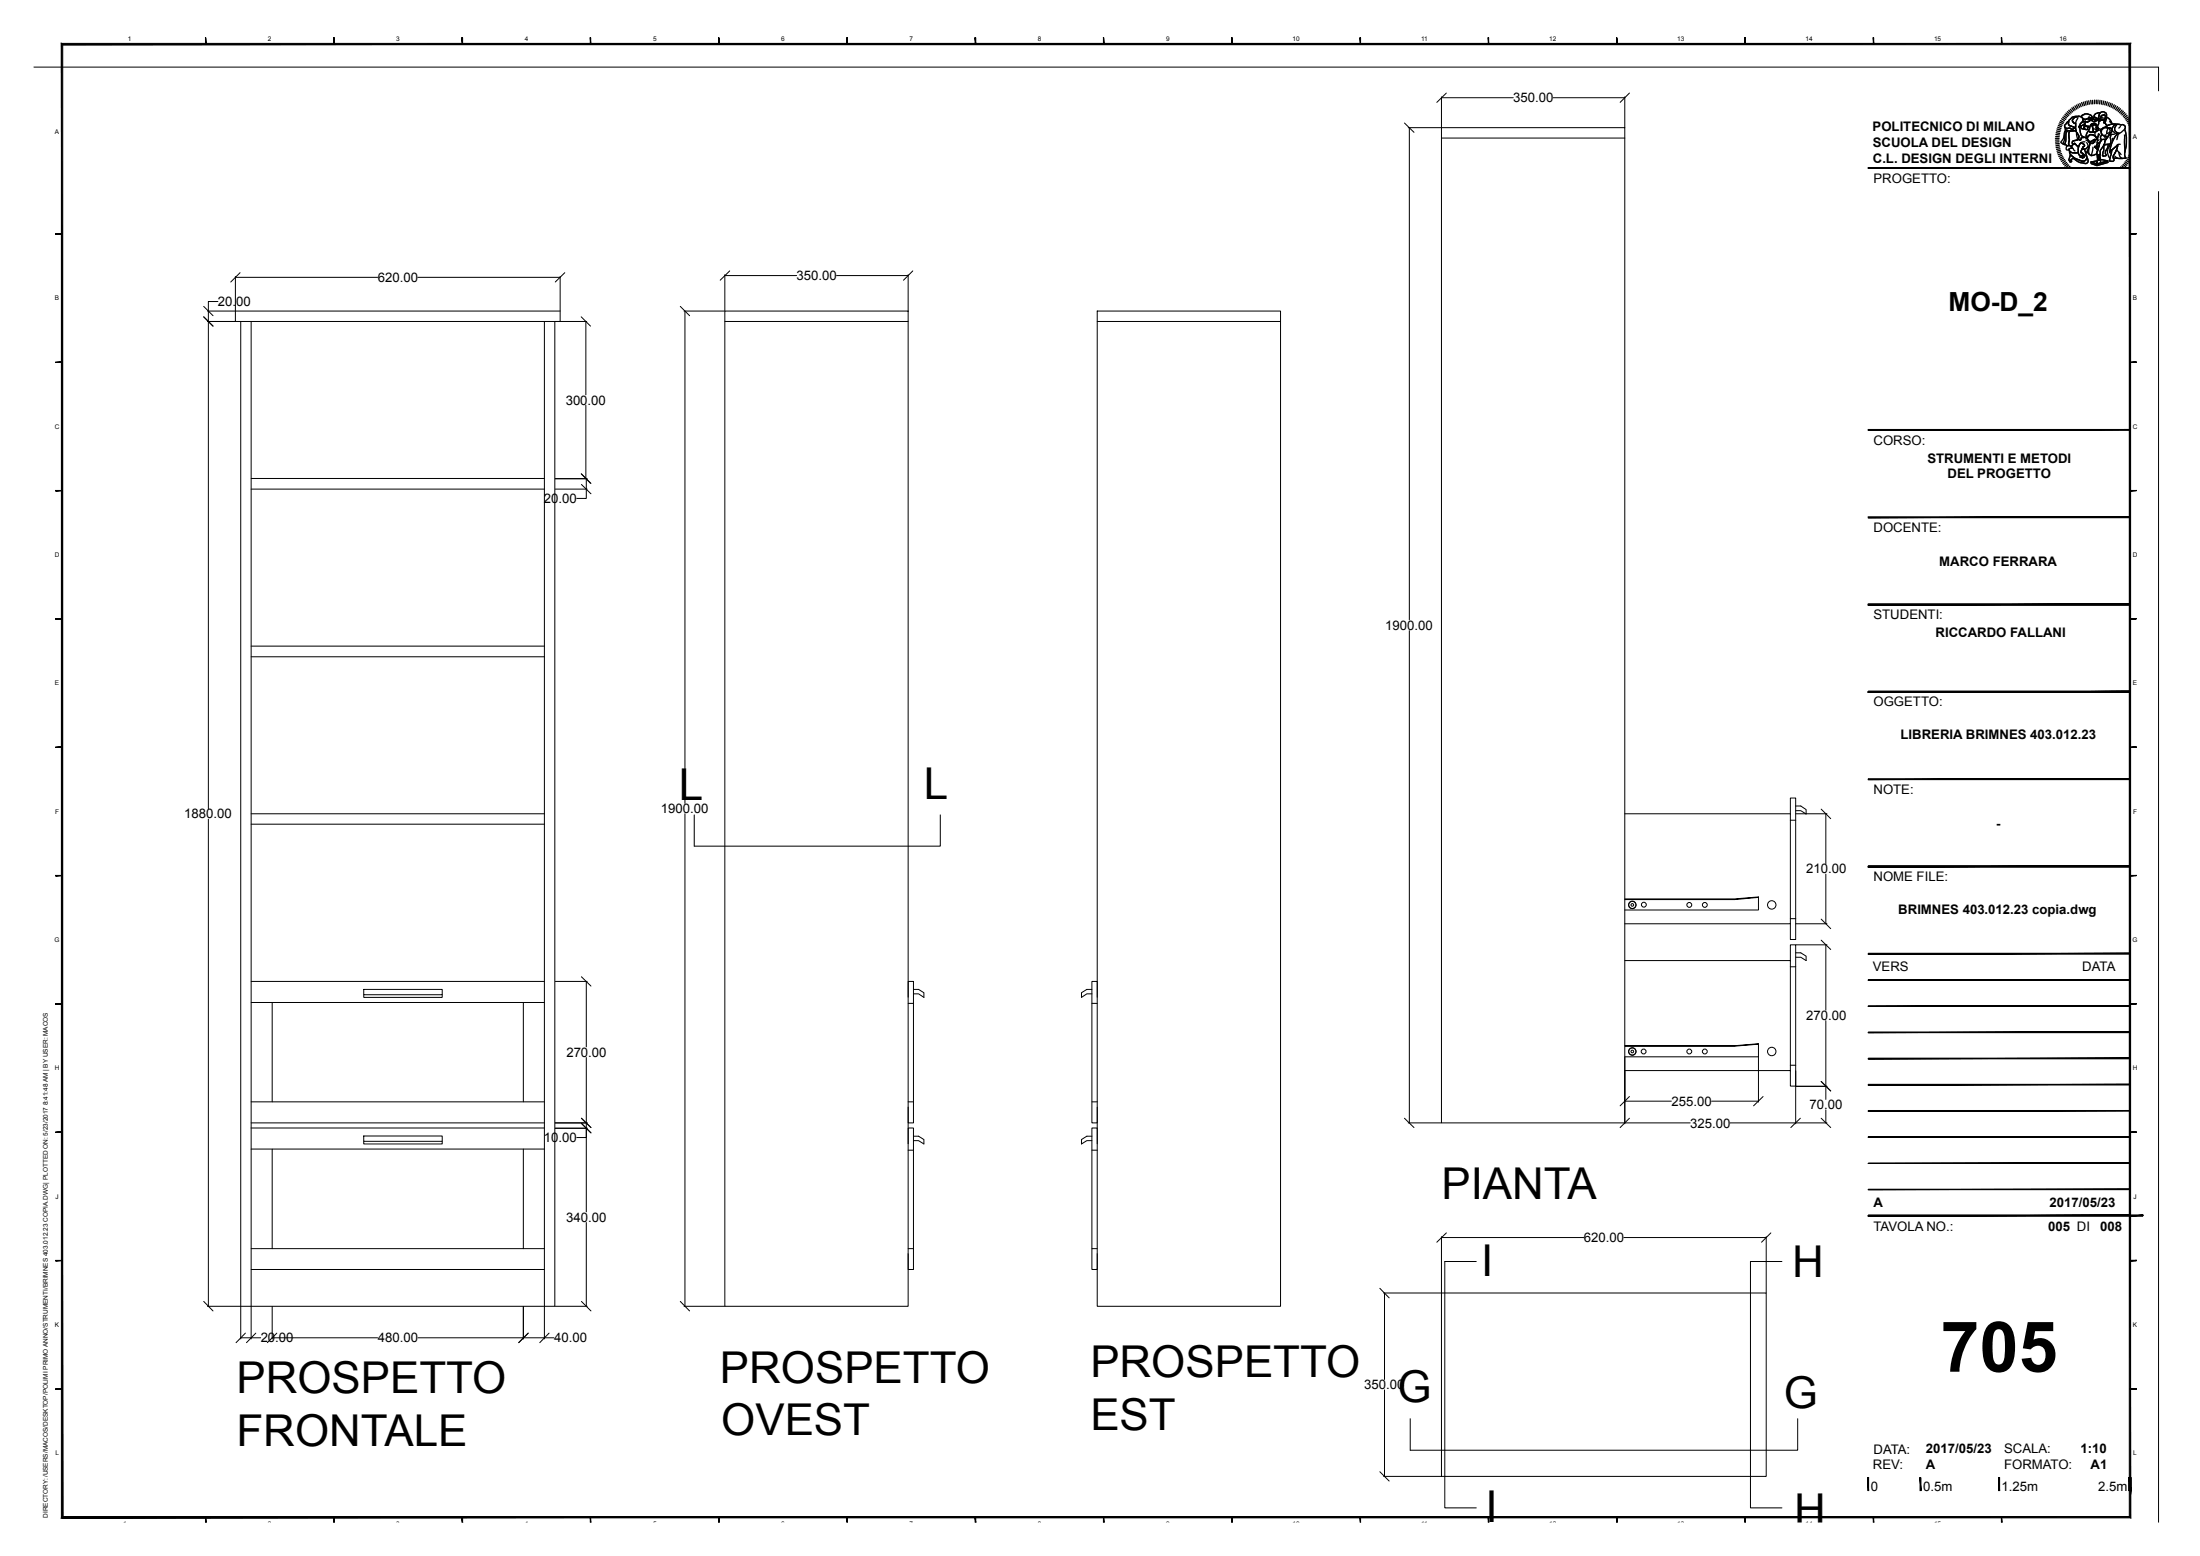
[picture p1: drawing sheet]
<svg xmlns="http://www.w3.org/2000/svg" width="420mm" height="297mm" viewBox="0 0 420 297" stroke-linecap="round" stroke-linejoin="round" font-family="sans-serif">
<g fill="none" stroke="#000" stroke-width=".19">
<path d="M6.4 12.8h405.8v277.9M275.3 18.5v5.8M275.3 18.7h13.7M276.2 17.8l-1.8 1.7M296.6 18.7h13.7M310.3 18.5v5.8M311.2 17.8l-1.8 1.7M268.2 23.5l1.8 1.8M268.9 24.4h6.4M269.2 24.4v93.9M275.3 24.4h35v190h-35zM275.3 26.4h35"/>
<path d="M38.9 58.5l1.8 1.8M39.6 59.4h67.4v2M41.6 57.6h-1.8v96.8M45 52.8v6.5M45 59.4v2M45 52.9h27.1M45.8 52.1l-1.7 1.7M79.8 52.9h27.2M107 52.8v6.5M107.9 52.1l-1.9 1.7M129.9 58.5l1.8 1.8M130.6 59.4h7.8"/>
<path d="M130.8 59.4v94M138.4 59.4h35v190h-35zM138.4 52.4v6.9M138.4 52.6h13.7M139.4 51.7l-1.9 1.8M159.8 52.6h13.6M173.4 52.4v6.9M174.3 51.7l-1.7 1.8M209.6 59.4h35v190h-35zM38.9 60.5l1.8 1.8M39.6 61.4h72.5M46 61.4v194.2"/>
<path d="M48 61.4v194.2M104 61.4v194.2M106 61.4v188h-60M111 60.5l1.8 1.8M111.9 61.4v14M111.9 77.4v14M138.4 61.4h35M209.6 61.4h35M48 91.3h56M48 93.4h56M106 93.4h6.1M106 91.4h6.1"/>
<path d="M111 90.5l1.8 1.8M111 90.5l1.9 1.8M111 92.5l1.9 1.8M112 91.4v3.8h-1.8M48 123.3h56M48 125.4h56M269.2 120.4v94M39.8 156.4v93M48 155.3h56M48 157.3h56M130.8 155.3v94.1M132.6 155.6v5.9h47v-5.9"/>
<path d="M310.3 155.3h31.6v21h-31.6M341.9 155.3v-3h1v27.1h-1v-3.1M341.9 156.6h1M342.9 153.9h1l1 .6v.9l-1-.6h-1M343 155.3h5.9M347.8 154.5l1.8 1.8M348.7 155.3v9.6M335.8 171.3l-4.5 .4h-21v-.1h21l4.5-.4v2.5h-25.5M341.9 175.4h1M343 176.3h5.9M347.8 179.5l1.8 1.8M347.8 175.5l1.8 1.8"/>
<path d="M348.7 166.9v9.4M48 187.4h56M48 191.4h56M52 191.4v18.9M69.5 188.9h15v1h-15zM69.5 189.9v.5h15v-.5M99.9 191.4v18.9M106 187.4h6.1M111 186.5l1.9 1.7M112 187.4v12.4M173.4 190.4v-3h1.1v27h-1.1v-3M173.4 191.5h1.1"/>
<path d="M174.5 188.9h.9l1 .6v.9l-1-.7h-.9M208.5 188.9h-.9l-1.1 .6v.9l1.1-.7h.9M208.5 191.5h1.1M209.6 190.4v-3h-1.1v27h1.1v-3M310.3 183.4h31.6v21h-31.6M335.8 199.3l-4.5 .4h-21l21-.1 4.5-.4v2.5h-25.5M341.9 183.4v-3h1v26.9h-1v-2.9M341.9 184.6h1M342.9 181.9h1l1 .6v.9l-1-.7h-1M343 180.4h5.9M348.7 180.4v12.5M348.7 194.8v15.1"/>
<path d="M48 215.3h56M48 210.3h56M48 219.4h56M48 214.4h56M52 219.4v19M69.5 216.9h15v1h-15zM69.5 217.9v.5h15v-.5M99.9 219.4v19M106 214.4h6.1M106 215.4h6.1M111 213.5l1.9 1.8M111 214.4l1.9 1.9"/>
<path d="M112 201.9v15.3h-1.8M112 215.4v15.9M173.4 218.3v-3h1.1v27h-1.1v-3M173.4 210.3h1.1M173.4 219.6h1.1M174.5 216.9h.9l1 .6v.9l-1-.7h-.9M208.5 216.9h-.9l-1.1 .6v.9l1.1-.7h.9M208.5 210.3h1.1M208.5 219.6h1.1M209.6 218.3v-3h-1.1v27h1.1v-3M268.2 213.5l1.8 1.8M268.9 214.4h6.4"/>
<path d="M310.3 214.4h12.5M310.3 201.8v12.7M310.3 210.2h8.9M311.2 213.5l-1.8 1.8M311.2 209.3l-1.8 1.8M326.9 210.2h8.9M330.4 214.4h18.5M335.8 201.8v8.6M336.7 209.3l-1.8 1.8M341.9 203.4h1M342.9 204.4v10.1M343 207.4h5.9"/>
<path d="M343.8 213.5l-1.8 1.8M347.8 213.5l1.8 1.8M347.8 206.4l1.8 1.9M348.7 211.9v2.5M48 238.4h56M112 233.4v16M173.4 238.4h1.1M208.5 238.4h1.1M275.3 236.1v10.7M275.3 236.2h27.2M276.2 235.4l-1.8 1.7M310.1 236.2h27.2"/>
<path d="M337.3 236.1v10.7M338.2 235.4l-1.8 1.7M38.9 248.4l1.8 1.9M39.6 249.4h6.3M46 255.4h3.8M46.9 254.5l-1.8 1.8M48 242.3h56M48.9 254.5l-1.8 1.8M52 249.4v6.2M52 255.4h20.1M52.9 254.5l-1.8 1.8M79.8 255.4h25.9"/>
<path d="M99.9 249.4v6.2M100.9 254.5l-1.8 1.8M104.9 254.5l-1.8 1.8M106 249.4h6.1M111 248.4l1.9 1.9M129.9 248.4l1.8 1.9M130.6 249.4h7.8M263.5 245.9l1.8 1.9M264.2 246.8h11.1M264.4 246.8v16.5M275.3 246.8h62v35h-62zM281.9 240.8h-6v47.1h6"/>
<path d="M340.3 240.8h-6v47.1h6M264.4 265.3v16.5M269.3 270.8v6h74v-6M263.5 281l1.8 1.7M264.2 281.8h11.1"/>
<circle cx="311.7" cy="172.7" r=".72"/>
<circle cx="311.7" cy="172.7" r=".68"/>
<circle cx="311.7" cy="172.7" r=".25"/>
<circle cx="313.9" cy="172.7" r=".47"/>
<circle cx="322.6" cy="172.7" r=".47"/>
<circle cx="325.6" cy="172.7" r=".47"/>
<circle cx="338.4" cy="172.7" r=".8"/>
<circle cx="311.7" cy="200.7" r=".72"/>
<circle cx="311.7" cy="200.7" r=".68"/>
<circle cx="311.7" cy="200.7" r=".25"/>
<circle cx="313.9" cy="200.7" r=".47"/>
<circle cx="322.6" cy="200.7" r=".47"/>
<circle cx="325.6" cy="200.7" r=".47"/>
<circle cx="338.4" cy="200.7" r=".8"/>
</g>
<g fill="none" stroke="#000" stroke-width=".25">
<path d="M396.9 19.9l.3 .6M397.2 19.8l.3 .5M397.6 19.6l.2 .6M397.9 19.5l.2 .6M398.2 19.4l.2 .7M398.6 19.3l.1 .7M398.9 19.2l.1 .7M399.3 19.2l.1 .6M399.6 19.2l.1 .6M400 19.1v.7M400.3 19.1v.7M400.7 19.1l-.1 .7"/>
<path d="M401.1 19.2l-.1 .6M401.4 19.2l-.1 .7M401.8 19.3l-.2 .7M402.1 19.4l-.1 .6M402.5 19.5l-.2 .6M402.8 19.6l-.2 .6M403.1 19.7l-.2 .6M403.4 19.8l-.2 .7M392.6 26.4h.6M392.6 26.7h.6M392.6 26.1h.7M392.6 25.7l.7 .1"/>
<path d="M392.7 25.3l.7 .2M392.8 25l.6 .1M392.9 24.6l.6 .2M393 24.3l.6 .2M393.1 23.9l.6 .3M393.2 23.7l.6 .2M393.2 27.1h-.6M393.3 27.4l-.7 .1M393.3 27.7l-.7 .1M393.4 23.3l.6 .3M393.4 28.1l-.7 .1M393.4 28.4l-.6 .1"/>
<path d="M393.5 28.7l-.6 .2M393.5 23l.6 .4M393.6 29l-.7 .2M393.7 29.3l-.6 .2M393.7 22.7l.6 .4M393.8 29.6l-.6 .3M394 22.4l.5 .4M394 29.9l-.6 .3M394.1 30.2l-.6 .3M394.2 22.1l.5 .4M394.3 30.5l-.6 .3M394.4 21.8l.5 .5"/>
<path d="M394.5 24.4l.3 .1a.82 .82 0 0 1 1 .2l.6-.4 .1 .7-1.9-.1-.2-.3zM394.5 24.4v.4M394.5 30.7l-.6 .4M394.6 21.6l.5 .4M394.6 24.9a2.24 2.24 0 0 0-.3 1.8l-.4 .8 .4 .1M394.7 31l-.6 .4M394.7 23.4l.4-.3a.69 .69 0 0 0 .7 1.1l.5 .2-.5 .3h-.2a.6 .6 0 0 0-.8-.2 .45 .45 0 0 1-.5-.3 .45 .45 0 0 1 .2-.5zM394.8 21.3l.6 .5M394.8 31.3l-.5 .4M394.9 24.9l.4 .1a1.72 1.72 0 0 0-.1 1.7l-.1 1.1-.8-.3a2.49 2.49 0 0 0 .2-1.7l.1-.4zM394.9 25h-.1a1.75 1.75 0 0 0-.3 1.6l-.2 1 .7 .2M395.1 23.1l-.6 .6a.45 .45 0 0 0-.2 .5 .45 .45 0 0 0 .5 .3 .82 .82 0 0 1 1 .2l.6-.4"/>
<path d="M395.1 31.5l-.5 .4M395.1 21.1l.5 .5M395.1 28.5a.78 .78 0 0 0 .9 .7l.9-.1M395.2 22.8a1.89 1.89 0 0 1 1.9-.6 .98 .98 0 0 0-1.2 1l.2 .3 .3 .1v.6l-.1 .2-.7-.3a.72 .72 0 0 1-.6-.5 .72 .72 0 0 1 .2-.8zM395.3 28.9h.1a1.82 1.82 0 0 0 1.5 .2l.1 .4 .3 .3v.2l.2-.2 .3 .4-.2-.5 .4 .4-.2-.5 .4 .1-.8-.6 .3-.8a.58 .58 0 0 1 .6 .7l.1 .5a.8 .8 0 0 1 0 1.1 .8 .8 0 0 1-1.1 0l-.3-.1a2.52 2.52 0 0 1-1.7-1.4zM395.3 28.9l-.1 .2a4.2 4.2 0 0 0 2.4 1.7l.4 .2M395.3 25l1.2-.1 .5 1.2v.5l-.5 .2a.45 .45 0 0 0-.6 .1 .45 .45 0 0 0 0 .6l-.3 .5a.82 .82 0 0 1-.4-1.3l-.1-.5a1.21 1.21 0 0 1 .2-1.2zM395.3 25a1.87 1.87 0 0 0-.1 1.7l-.1 1.1M395.3 31.7l-.5 .5M395.4 29.6v-.1a4.3 4.3 0 0 0 2 1.2 .79 .79 0 0 0 1.2-.5 .63 .63 0 0 1 .1 .9 .63 .63 0 0 1-1 0l-1-.3a.81 .81 0 0 0-1.2-.3v.1a.17 .17 0 0 1 .1 .3 .17 .17 0 0 1-.2 0 .75 .75 0 0 1 0-1.1zM395.4 20.9l.4 .5M395.4 29.5v.2a1.06 1.06 0 0 0-.1 1.2 .16 .16 0 0 0 .3 0 .16 .16 0 0 0-.1-.3 .51 .51 0 0 1 .4-.3 .51 .51 0 0 1 .5 .3l.6 .3 .7 .2a.64 .64 0 0 0 .9 0 .64 .64 0 0 0 0-.9"/>
<path d="M395.5 31.9l-.4 .6M395.6 28a.59 .59 0 0 0-1 .1v.3a.41 .41 0 0 0 .7-.1 .54 .54 0 0 1 .9 .4l.1 .1M395.7 20.6l.4 .6M395.8 32.2l-.4 .5M395.8 27l1.2-.4 .1 .1h.3a.54 .54 0 0 1 .8-.4l.4 .1a1.1 1.1 0 0 1 .4 1.3 1.1 1.1 0 0 1-1.1 .8l-.1-.1a.41 .41 0 0 1 .3-.6v-.2l-.7-.4-.5 .9-.7-.7-.2 .1h-.2zM395.8 27.7l.4-.3 .8 .7-.1 1a1.3 1.3 0 0 1-1.8-.5v-.1l.7-.2-.2-.3zM395.9 22.7a1.07 1.07 0 0 1 1.9 .1v.3l-.8 1.1 .1 .2a2.15 2.15 0 0 0 .6 1.6l.3 .2a.63 .63 0 0 0-.7 .5 .4 .4 0 0 1-.3-.2 .4 .4 0 0 1 0-.4l-.5-1.2-.1-1.3-.3-.1-.3-.4zM395.9 20.4l.4 .6M396 32.4l-.4 .5M396.2 27.3l.7 .8M396.2 27.4a.66 .66 0 0 0-.5 .8l.1 .1M396.3 20.2l.3 .6"/>
<path d="M396.3 32.6l-.4 .5M396.3 24.3l-.7-.2a.71 .71 0 0 1-.6-.6 .71 .71 0 0 1 .4-.7 1.97 1.97 0 0 1 1.9-.6 .75 .75 0 0 1 .5 .7 .75 .75 0 0 1-.5 .8l-.3 .5 .1 .2a2.15 2.15 0 0 0 .6 1.6l.3 .2-.5 .1M396.5 24.9l-1.2 .1-.8-.2-.2 .5a2.55 2.55 0 0 1-.7 1.8v.1l.3 .2M396.6 25.3l.2 1.4M396.6 20.1l.3 .5M396.6 32.8l-.4 .5M396.8 22.5a3.1 3.1 0 0 0-.1 3l.3 .6a.37 .37 0 0 0 0 .4 .37 .37 0 0 0 .4 .2l.1-.4M396.9 32.9l-.4 .6M397 26.6l-.5 .2a.45 .45 0 0 0-.6 .1 .45 .45 0 0 0 0 .6h.1M397.1 22.2a.98 .98 0 0 0-1.2 1l.2 .3 .3 .1M397.1 33l-.3 .7M397.3 24.1l.8-.3 .3 .2a.33 .33 0 0 0-.4 .3 .33 .33 0 0 0 .2 .4h-.1a.6 .6 0 0 1-.8-.6z"/>
<path d="M397.4 23.5l.3-.2 .6-.2-.2 .7-1.1 .4zM397.4 24.1a.58 .58 0 0 0 .8 .6M397.4 27.2l.7 .4v.2a.78 .78 0 0 0-.5 .8l-.2 .6 .4 .1 .4 .5-.4-.2 .2 .5-.4-.4 .2 .5-.3-.4-.2 .2v-.1a1.33 1.33 0 0 1-.4-1.6l.2-.7zM397.4 27.2l.7 .4v.2a.78 .78 0 0 0-.5 .8l-.2 .6 .4 .1 .4 .5-.4-.2 .2 .5-.4-.4 .2 .5-.3-.4-.2 .2v-.1a1.47 1.47 0 0 1-.4-1.6l.2-.7zM397.4 33.2l-.2 .6M397.5 22.3a1.19 1.19 0 0 1 2 .1l-.1 .2-.5-.3-.2 .4a.68 .68 0 0 1-.9-.1M397.6 22a1.36 1.36 0 0 1 2 .4l-.2 .2-.5-.2-.4 .3a.73 .73 0 0 1-1-.5zM397.7 33.3l-.2 .6M397.8 22.6l.3 .2h.4l.5-.5 .3 .2-.2 .6h-.1a.42 .42 0 0 1-.7 0l-.6 .2 .1-.2zM398 26.2a1.31 1.31 0 0 1 .9 1.9h-.2M398.1 24.1h.8l-.2 .1a.34 .34 0 0 1 0 .4 .34 .34 0 0 1-.3 .2l-.4-.3zM398.1 28.5l.3 1a.79 .79 0 0 1 .1 .9 .79 .79 0 0 1-.9 .4"/>
<path d="M398.1 33.4l-.3 .7M398.1 23.8l.3 .2M398.2 23.5l-.1 .3-1 .4M398.2 27.1l-.8 .1M398.3 23.2l-.1 .3-.3 .2M398.4 26.7l.7 .5h.1M398.4 33.5l-.2 .6M398.5 24.1h.4l-.2 .1a.34 .34 0 0 1 0 .4 .34 .34 0 0 1-.3 .2 .41 .41 0 0 1-.4-.4 .41 .41 0 0 1 .2-.4l.3 .2h-.2M398.5 27.2a.7 .7 0 0 1 .2 1 .7 .7 0 0 1-1 .1M398.6 26.4a.88 .88 0 0 1 .6-.7 .88 .88 0 0 1 .9 .2l.4 .5-.2 .3a.75 .75 0 0 0-.8 .3h-.5l.3 .3a.66 .66 0 0 0 .9-.6l.2-.1 .1-.2-.3-.4-.5-.3h-.6l-.5 .7-.2-.1v-.4l.5-.9 .2 .2h1.1l.2-.2a.28 .28 0 0 0 .3-.1 .28 .28 0 0 0 0-.4l.6 .2-.1 .4 .2 .6a.94 .94 0 0 0-.1 1l-.3 .6h-.2l-.3 .2-.1 .5-.3-.1a.29 .29 0 0 0 .1 .4 .29 .29 0 0 0 .4-.1l-.1 .4 .2-.2-.2 .6v.5l-.2-.1a.86 .86 0 0 1-1.4 0l-.3-.4 .3-.6 .2-1.1M398.6 26.1l.6-.4 .6 .1a.83 .83 0 0 1 .6 .8 1.54 1.54 0 0 0-1.2 .5l-.3 .1 .1-.2-.3-.4zM398.6 29l.8 .7"/>
<path d="M398.7 33.6l-.2 .6M398.8 23.1v.1M398.9 22.7l.1 .1M398.9 28.4v1M398.9 25a1.28 1.28 0 0 0-.5 1.3M398.9 22.8h.1M399 27h.4l.7-.4a.62 .62 0 0 1-.4 .7 .62 .62 0 0 1-.7-.3zM399 33.6l-.1 .7M399 27.8l-.2 .9-.4 .5M399.2 22.9a.68 .68 0 0 1 .9 0v-.1l.2 .2a.44 .44 0 0 1-.4 .2 .44 .44 0 0 1-.4-.2zM399.3 23.8a.75 .75 0 0 1 .8-.2 .75 .75 0 0 1 .5 .7 .3 .3 0 0 1 .1 .4 .3 .3 0 0 1-.4 .2v-.1a.64 .64 0 0 0 .1-.8 .64 .64 0 0 0-.7-.3l-.2 .2 .1 .3a1.1 1.1 0 0 1 0 1.1h-.1a.6 .6 0 0 1-.6-.5l.2-.2zM399.3 22.6l-.3 .5a.42 .42 0 0 1-.7 0l-.6 .2"/>
<path d="M399.3 33.7l-.1 .7M399.4 30.9l2-.4 1.1 .2-2 .6zM399.4 30.9l1.1 .4v.3l-1.1-.4zM399.6 33.7v.7M399.7 23.7a.73 .73 0 0 1 .7 .3 .73 .73 0 0 1 0 .8l-.2 .4h-.5l.1-.5-.3-.8zM399.7 28.1l-.3 1.6 1-.2M399.7 22.8a.43 .43 0 0 1 .5-.4 .43 .43 0 0 1 .4 .5l-.3 .2M399.7 27.2h.1M399.8 22.5a.49 .49 0 0 1 .5 0 .49 .49 0 0 1 .2 .5l-.2 .1-.2-.3v.1l-.4-.1zM399.8 26.9l.1 .1M399.8 27.1l.1 .1M399.9 26.9l-.1 .1"/>
<path d="M399.9 23.9h.1M400 23.9l-.2 .1M400 33.8l-.1 .6M400.1 22.9a.51 .51 0 0 0-.8 .1h.3a.32 .32 0 0 0 .4 .3 .32 .32 0 0 0 .1-.5v.2M400.1 27.9l.3 .1 .1-.5 .3-.2h.2l-.1 .3a1.09 1.09 0 0 1-.4 1l.1-.4a.3 .3 0 0 1-.4 0 .3 .3 0 0 1-.1-.3zM400.1 25.3v.6M400.2 26.7l-.1 .2a.49 .49 0 0 1-.4 .4 .49 .49 0 0 1-.5-.2M400.2 23.8l.2 .2-.1 .2M400.3 23.9a.4 .4 0 0 0-.6-.2 .4 .4 0 0 0 0 .6v.2a.45 .45 0 0 1 .1 .6 .45 .45 0 0 1-.7 .1 .4 .4 0 0 1 0-.7v-.1a.82 .82 0 0 1 .7-.8 .87 .87 0 0 1 .9 .9l.1 .3-.2 .2-.3-.3M400.3 33.8v.6M400.4 24.2l-.2 .1M400.4 24.1l.1 .4-.2 .2-.6-.1"/>
<path d="M400.4 24.9l-.1 .2-.6 .1M400.5 31.3l2-.6v.3l-2 .6zM400.5 31.3v.3M400.6 23l.1-.2a1.16 1.16 0 0 1-.1 1.3M400.6 27.5h.1M400.6 28.1l-.1 .5h.1l.1-.2M400.6 33.8v.6M400.6 22.5l.2 .4M400.7 24.5v-.1a.43 .43 0 0 1 .1-.7l-.1-.8-.1 .1v-.3l-.3-.2a.4 .4 0 0 1-.4-.4 .4 .4 0 0 1 .3-.4l.9-.1-.3 .7 .1 .8h.2l.1-.5a.41 .41 0 0 0 .3 .4 .41 .41 0 0 0 .4-.2v.7l.1-.2 .2 .4 .2 .3-1.1 .7M400.8 27.8l-.2 .3v-.2M400.8 25.5l-.2 1.4M400.8 24.8l.4 .2"/>
<path d="M400.8 29.6l.2-.1 .2 1.1-.3-.6-.3 .7zM400.9 26.7l-.4 .4 .1 .4M400.9 33.7l.1 .7M401 27.3h-.2l-.3 .2-.2 .6-.2-.2a.29 .29 0 0 0 .1 .4 .29 .29 0 0 0 .4-.1M401 25.6l-.4 .8M401.1 21.6h-.5a.66 .66 0 0 0-.6 .7M401.2 21.5a.75 .75 0 0 1 .9 0 .75 .75 0 0 1 .2 1l-.2 .8-.2 .2v-.7l.3-.4-.3-.6-.1 .1a.91 .91 0 0 0-.7 1.2h-.2l-.1-.8zM401.2 22.6a.39 .39 0 0 0 .2 .4 .39 .39 0 0 0 .5-.2M401.2 21.5a.75 .75 0 0 1 .9 0 .75 .75 0 0 1 .2 1l-.2 .8-.2 .2v-.7l.3-.4-.3-.6-.1 .1a.87 .87 0 0 0-.7 1.2h-.2l-.1-.8zM401.3 33.7l.1 .7M401.3 24.7a1.19 1.19 0 0 1 1.5-.2 .42 .42 0 0 1 .6 .5l-.3 .6-.6 .5-.5 .1-.1-.1a1.06 1.06 0 0 1-.6-1.4zM401.3 22.1l.6-.3 .3 .6-.3 .4a.42 .42 0 0 1-.6 .1 .42 .42 0 0 1-.1-.6z"/>
<path d="M401.3 22.3l.2 .1M401.4 26.7l.8-.1-.2 .4a2.94 2.94 0 0 1-.9 1.7v.7l-.1 .2v-.1l-.2 .1-.2 .6a2.22 2.22 0 0 1 .1-1.8l.3-1.1zM401.4 26.7l-.3 .4-.3 1a2.54 2.54 0 0 0-.2 2l.2-.5 .2-.1 .2 1.4-.3-.9-.4 1.1 .1-.9M401.4 22.8h.1M401.4 25.7a.94 .94 0 0 0-.1 1l.9-.1 .5-.7M401.4 22.4h.1M401.5 22.7h.1M401.6 33.6l.1 .7M401.8 22.5l.2 .1M401.9 27.6l.7-.1-.1 .8a.96 .96 0 0 0-.2 1.4l-.3 .1-.5-.1zM401.9 22.5l-.1 .1M401.9 33.6l.2 .6"/>
<path d="M402 23.3l.2 .4 .2 .3M402.1 25.8v.1M402.1 24.2h.1a2.27 2.27 0 0 1 1.8-.5l-.3 .2-.3 .7-.3-.1zM402.2 26.6l-.2 .4a2.94 2.94 0 0 1-.9 1.7l-.1 .9M402.2 33.5l.2 .6M402.3 25.8h-.3M402.3 22.3a1.67 1.67 0 0 1 .9 1.1l.3 .3-1 .2a.74 .74 0 0 1-.2-1.2zM402.3 22.4a1.41 1.41 0 0 1 .9 1M402.3 26.1h.1M402.5 33.4l.3 .6M402.5 30.7v.3l-2 .6-1.1-.4v-.3M402.6 27.6l-.1 .7a.96 .96 0 0 0-.2 1.4l-.3 .1-.5-.1 .3-2"/>
<path d="M402.8 25.8l.1-.2 .2 .1-.1 .5 .1 .7v.5l-1.3 .3 .4-1.1zM402.8 25.4v.4M402.8 33.3l.3 .6M402.9 23.2l.5 .5M402.9 24.5a.37 .37 0 0 1 .5 .4M403 27.5l-1.2 .2M403 28.9v.3l.2 .1M403.1 25.7v.4a3.3 3.3 0 0 1-.6 2.5 1.55 1.55 0 0 0 .5 1.5M403.1 33.1l.3 .6M403.3 28.6l1.2-1-.2 .7-.4 .9a.93 .93 0 0 0-.1 1.4 .53 .53 0 0 1-.9 0zM403.4 24.6a1.07 1.07 0 0 1 1.6-.7 .56 .56 0 0 1 .9 .1 .56 .56 0 0 1-.3 .8 1.26 1.26 0 0 1-2.2 .1M403.4 24.9l-.1 .3-.4 .3a.73 .73 0 0 1-.8 .6 .84 .84 0 0 1-.8-1 .84 .84 0 0 1 1.1-.6l.1 .2-.2 .4v.4a.6 .6 0 0 0 .7-.5 .6 .6 0 0 0-.6-.7 .87 .87 0 0 0-1.1 .9"/>
<path d="M403.4 26.4v.6M403.4 33l.3 .6M403.7 32.8l.3 .6M403.8 20l-.3 .6M403.9 25.6l-.9 .1M403.9 29.8l.6 .4M404 32.7l.4 .5M404.1 20.2l-.4 .6M404.1 23.7a2.19 2.19 0 0 0-2 .5M404.2 32.5l.4 .5M404.3 28.6l.8 .9M404.3 25.6a6.6 6.6 0 0 0-1.4 3.4l1.5-1.4 .5-.1"/>
<path d="M404.4 23.7l.7 .2a.52 .52 0 0 1 .6 .1 .52 .52 0 0 1 .1 .7l.2 1.1a8.4 8.4 0 0 1-.2 3.5l.1 .7 .2 .2h-2.5v-.5l.7-1.4 .2-.7-1.6 1.4a6.6 6.6 0 0 1 1.4-3.4l.5-.1a.93 .93 0 0 1-.9-.7 .93 .93 0 0 1 .5-1.1zM404.4 23.7a.91 .91 0 0 0-.5 1.1 .91 .91 0 0 0 .9 .7M404.4 20.3l-.4 .6M404.5 27.6l-.2 .7-.4 .9a.93 .93 0 0 0-.1 1.4 .72 .72 0 0 1-.9 .1l.4-2.1M404.5 32.3l.4 .5M404.5 25.6l-.2 1.1M404.7 29.1a1.09 1.09 0 0 0 .6 1.2M404.7 20.6l-.4 .5M404.7 32.1l.5 .5M405 20.8l-.5 .5M405 24.2l-.3 .3M405 31.9l.5 .5"/>
<path d="M405.3 21l-.5 .5M405.3 31.7l.4 .4M405.5 31.4l.5 .4M405.5 21.2l-.5 .5M405.7 31.1l.5 .5M405.7 25.8l.1 3.3M405.8 24.7a8.6 8.6 0 0 1 0 4.7l.3 .8h-2.5M405.8 21.5l-.5 .5M405.8 30.9l.6 .4M406 21.7l-.5 .5M406.1 30.6l.5 .4M406.2 22l-.5 .5"/>
<path d="M406.2 30.3l.6 .4M406.4 30l.6 .4M406.4 22.3l-.5 .4M406.5 29.7l.7 .3M406.7 22.6l-.6 .4M406.7 29.4l.6 .3M406.8 29.2l.6 .2M406.8 22.9l-.6 .4M406.9 28.9l.6 .2M407 28.6l.6 .1M407 23.2l-.6 .4M407 28.2l.7 .1"/>
<path d="M407.1 27.9l.7 .1M407.2 23.6l-.7 .3M407.2 27.6l.6 .1M407.2 27.2l.6 .1M407.2 27h.7M407.3 23.9l-.6 .3M407.4 24.2l-.6 .3M407.5 24.5l-.6 .3M407.6 24.9l-.6 .2M407.7 25.3l-.7 .1M407.8 25.6l-.7 .1M407.8 26.3l-.6 .1"/>
<path d="M407.8 26h-.6M407.9 26.7h-.7"/>
</g>
<g fill="#fff" stroke="#fff" stroke-width=".19">
<path d="M381.8 32.1l30.7 4.3h-30.7z"/>
<path d="M381.8 32.1h25l5.7 4.3z"/>
<path d="M406.8 17.6h5.7l-5.7 14.5z"/>
<path d="M412.5 17.6v18.8l-5.7-4.3z"/>
</g>
<path d="M381.8 32.1h25v-14.5h5.7v18.8h-30.7z" fill="none" stroke="#fff" stroke-width=".19"/>
<g fill="#000" stroke="#000" stroke-width=".19">
<path d="M11.7 8.3l.3 281.2v-281zM11.7 8.3l.3 281.2-.3 .3z"/>
<path d="M39.2 7.2l.1 1.2zM39.2 7.2l.1 1.2z"/>
<path d="M63.8 7.2v1.2zM63.8 7.2v1.2z"/>
<path d="M88.2 7.2l.1 1.2v-1.2zM88.2 7.2l.1 1.2h-.1z"/>
<path d="M112.7 7.2l.1 1.2zM112.7 7.2l.1 1.2z"/>
<path d="M137.2 7.2l.1 1.2zM137.2 7.2l.1 1.2z"/>
<path d="M161.8 7.2v1.2zM161.8 7.2v1.2z"/>
<path d="M186.2 7.2l.2 1.2v-1.2zM186.2 7.2l.2 1.2h-.2z"/>
<path d="M210.7 7.2l.1 1.2zM210.7 7.2l.1 1.2z"/>
<path d="M235.2 7.2l.1 1.2zM235.2 7.2l.1 1.2z"/>
<path d="M259.8 7.2v1.2zM259.8 7.2v1.2z"/>
<path d="M284.2 7.2l.1 1.2zM284.2 7.2l.1 1.2z"/>
<path d="M308.7 7.2l.1 1.2zM308.7 7.2l.1 1.2z"/>
<path d="M333.2 7.2l.1 1.2zM333.2 7.2l.1 1.2z"/>
<path d="M357.8 7.2v1.2zM357.8 7.2v1.2z"/>
<path d="M382.2 7.2l.1 1.2zM382.2 7.2l.1 1.2z"/>
<path d="M12 8.5h394.7l.2-.2zM11.7 8.3h395.2l-394.9 .2z"/>
<path d="M356.8 32.2h50v-.2zM356.8 32h50l-50 .2z"/>
<path d="M10.6 44.7l1.3-.1zM10.6 44.6h1.3z"/>
<path d="M406.8 44.7l1.2-.1zM406.8 44.6h1.2z"/>
<path d="M10.6 69.2l1.3-.1zM10.6 69.1h1.3z"/>
<path d="M406.8 69.2l1.2-.1zM406.8 69.1h1.2z"/>
<path d="M10.6 93.7l1.3-.1zM10.6 93.6h1.3z"/>
<path d="M356.8 98.8h50v-.1zM356.8 98.7h50l-50 .1z"/>
<path d="M356.8 82.2h50v-.2zM356.8 82h50l-50 .2z"/>
<path d="M406.8 93.7l1.2-.1zM406.8 93.6h1.2z"/>
<path d="M10.6 118.2l1.3-.1zM10.6 118.1h1.3z"/>
<path d="M356.8 115.3v.2l50-.2zM356.8 115.5l50-.2v.2z"/>
<path d="M356.8 115.5h50v-.2zM356.8 115.3h50l-50 .2z"/>
<path d="M406.8 118.2l1.2-.1zM406.8 118.1h1.2z"/>
<path d="M356.8 132v.2l50-.2zM356.8 132.2l50-.2v.2z"/>
<path d="M356.8 132v.2l50-.2zM356.8 132.2l50-.2v.2z"/>
<path d="M356.8 132v.2l50-.2zM356.8 132.2l50-.2v.2z"/>
<path d="M356.8 132v.2l50-.2zM356.8 132.2l50-.2v.2z"/>
<path d="M10.6 142.7l1.3-.1zM10.6 142.6h1.3z"/>
<path d="M356.8 148.7v.1l50-.1zM356.8 148.8l50-.1v.1z"/>
<path d="M406.8 142.7l1.2-.1zM406.8 142.6h1.2z"/>
<path d="M10.6 167.2l1.3-.1zM10.6 167.1h1.3z"/>
<path d="M356.8 165.3v.2l50-.2zM356.8 165.5l50-.2v.2z"/>
<path d="M356.8 165.3v.2l50-.2zM356.8 165.5l50-.2v.2z"/>
<path d="M406.8 167.2l1.2-.1zM406.8 167.1h1.2z"/>
<path d="M10.6 191.7h1.3v-.1zM10.6 191.6h1.3l-1.3 .1z"/>
<path d="M356.8 197v.1l50-.1zM356.8 197.1l50-.1v.1z"/>
<path d="M356.8 192v.1l50-.1zM356.8 192.1l50-.1v.1z"/>
<path d="M356.8 187v.1l50-.1zM356.8 187.1l50-.1v.1z"/>
<path d="M356.8 182v.1l50-.1zM356.8 182.1l50-.1v.1z"/>
<path d="M406.8 191.7h1.2v-.1zM406.8 191.6h1.2l-1.2 .1z"/>
<path d="M10.6 216.2l1.3-.1zM10.6 216.1h1.3z"/>
<path d="M356.8 217v.1l50-.1zM356.8 217.1l50-.1v.1z"/>
<path d="M356.8 212v.1l50-.1zM356.8 212.1l50-.1v.1z"/>
<path d="M356.8 207v.1l50-.1zM356.8 207.1l50-.1v.1z"/>
<path d="M356.8 202v.1l50-.1zM356.8 202.1l50-.1v.1z"/>
<path d="M406.8 216.2l1.2-.1zM406.8 216.1h1.2z"/>
<path d="M356.8 232v.1l50-.1zM356.8 232.1l50-.1v.1z"/>
<path d="M356.8 232v.1l50-.1zM356.8 232.1l50-.1v.1z"/>
<path d="M356.8 227h50zM356.8 227.1l50-.1z"/>
<path d="M356.8 222h50zM356.8 222.1l50-.1z"/>
<path d="M406.8 232.1h2.5v-.1zM406.8 232h2.5l-2.5 .1z"/>
<path d="M406.8 232.1h2.5v-.1zM406.8 232h2.5l-2.5 .1z"/>
<path d="M10.6 240.7l1.3-.1zM10.6 240.6h1.3z"/>
<path d="M406.8 240.7l1.2-.1zM406.8 240.6h1.2z"/>
<path d="M406.8 240.7l1.2-.1zM406.8 240.6h1.2z"/>
<path d="M10.6 265.2l1.3-.1zM10.6 265.1h1.3z"/>
<path d="M406.8 265.2l1.2-.1zM406.8 265.1h1.2z"/>
<path d="M406.8 265.2l1.2-.1zM406.8 265.1h1.2z"/>
<path d="M12 289.5l-.3 .3 395-.3zM11.7 289.8l395-.3 .2 .3z"/>
<path d="M39.2 289.6l.1 1.1zM39.2 289.6l.1 1.1z"/>
<path d="M63.8 289.6v1.1zM63.8 289.6v1.1z"/>
<path d="M88.2 289.6v1.1h.1zM88.2 289.6h.1v1.1z"/>
<path d="M112.7 289.6l.1 1.1zM112.7 289.6l.1 1.1z"/>
<path d="M137.2 289.6l.1 1.1zM137.2 289.6l.1 1.1z"/>
<path d="M161.8 289.6v1.1zM161.8 289.6v1.1z"/>
<path d="M186.2 289.6v1.1h.2zM186.2 289.6h.2v1.1z"/>
<path d="M210.7 289.6l.1 1.1zM210.7 289.6l.1 1.1z"/>
<path d="M235.2 289.6l.1 1.1zM235.2 289.6l.1 1.1z"/>
<path d="M259.8 289.6v1.1zM259.8 289.6v1.1z"/>
<path d="M284.2 289.6l.1 1.1zM284.2 289.6l.1 1.1z"/>
<path d="M308.7 289.6l.1 1.1zM308.7 289.6l.1 1.1z"/>
<path d="M333.2 289.6l.1 1.1zM333.2 289.6l.1 1.1z"/>
<path d="M350.7 289.6h29.4zM350.7 289.7l29.4-.1z"/>
<path d="M356.7 282.1v2.5h.2zM356.7 282.1h.2v2.5z"/>
<path d="M357.8 289.6v1.1zM357.8 289.6v1.1z"/>
<path d="M366.7 282.1l.2 2.5v-2.5zM366.7 282.1l.2 2.5h-.2z"/>
<path d="M381.7 282.1l.2 2.5v-2.5zM381.7 282.1l.2 2.5h-.2z"/>
<path d="M382.2 289.6l.1 1.1zM382.2 289.6l.1 1.1z"/>
<path d="M406.7 8.5v281l.2 .3zM406.7 8.5l.2-.2v281.5z"/>
<path d="M406.5 282.1l.5 2.5v-2.5zM406.5 282.1l.5 2.5h-.5z"/>
</g>
<text font-size="13.4" x="370.6" y="261.9">705</text>
<g font-size="8.4">
<text x="129.6" y="152.7">L</text>
<text x="176.4" y="152.5">L</text>
<text x="275.3" y="228.9">PIANTA</text>
<text x="282.9" y="243.5">I</text>
<text x="342.3" y="243.8">H</text>
<text x="137.5" y="263.9">PROSPETTO</text>
<text x="208.2" y="262.9">PROSPETTO</text>
<text x="45.2" y="265.9">PROSPETTO</text>
<text x="266.9" y="267.7">G</text>
<text x="340.7" y="268.8">G</text>
<text x="45.2" y="276">FRONTALE</text>
<text x="137.8" y="274">OVEST</text>
<text x="208.2" y="273">EST</text>
<text x="283.7" y="290.6">I</text>
<text x="342.6" y="291.1">H</text>
</g>
<text font-size="5" x="372.1" y="59.3">MO-D_2</text>
<g font-size="2.5">
<text x="289" y="19.5">350.00</text>
<text x="357.6" y="25">POLITECNICO DI MILANO</text>
<text x="357.7" y="28.1">SCUOLA DEL DESIGN</text>
<text x="357.7" y="31.1">C.L. DESIGN DEGLI INTERNI</text>
<text x="357.8" y="34.9">PROGETTO:</text>
<text x="72.1" y="53.8">620.00</text>
<text x="152.1" y="53.5">350.00</text>
<text x="41.6" y="58.4">20.00</text>
<text x="108" y="77.2">300.00</text>
<text x="357.8" y="84.9">CORSO:</text>
<text x="368.1" y="88.3">STRUMENTI E METODI</text>
<text x="371.9" y="91.3">DEL PROGETTO</text>
<text x="103.9" y="96">20.00</text>
<text x="357.8" y="101.5">DOCENTE:</text>
<text x="370.4" y="108">MARCO FERRARA</text>
<text x="357.8" y="118.2">STUDENTI:</text>
<text x="264.5" y="120.3">1900.00</text>
<text x="369.7" y="121.6">RICCARDO FALLANI</text>
<text x="357.8" y="134.9">OGGETTO:</text>
<text x="363" y="141.1">LIBRERIA BRIMNES 403.012.23</text>
<text x="126.2" y="155.3">1900.00</text>
<text x="357.8" y="151.5">NOTE:</text>
<text x="35.2" y="156.2">1880.00</text>
<text x="381.3" y="158">-</text>
<text x="344.9" y="166.7">210.00</text>
<text x="357.8" y="168.2">NOME FILE:</text>
<text x="362.5" y="174.4">BRIMNES 403.012.23 copia.dwg</text>
<text x="357.7" y="185.4">VERS</text>
<text x="397.7" y="185.4">DATA</text>
<text x="344.9" y="194.8">270.00</text>
<text x="108.2" y="201.7">270.00</text>
<text x="319.2" y="211.1">255.00</text>
<text x="322.8" y="215.3">325.00</text>
<text x="345.6" y="211.7">70.00</text>
<text x="103.9" y="218">10.00</text>
<text x="108.1" y="233.2">340.00</text>
<text x="357.8" y="230.4">A</text>
<text x="391.4" y="230.4">2017/05/23</text>
<text x="302.5" y="237.1">620.00</text>
<text x="357.8" y="235">TAVOLA NO.:</text>
<text x="391.2" y="235">005 DI</text>
<text x="401.1" y="235">008</text>
<text x="49.8" y="256.3">20.00</text>
<text x="72.2" y="256.3">480.00</text>
<text x="105.8" y="256.3">40.00</text>
<text x="260.6" y="265.2">350.00</text>
<text x="357.7" y="280.4">REV:</text>
<text x="357.8" y="277.5">DATA:</text>
<text x="367.8" y="280.4">A</text>
<text x="367.8" y="277.4">2017/05/23</text>
<text x="382.7" y="277.4">SCALA:</text>
<text x="382.7" y="280.4">FORMATO:</text>
<text x="397.3" y="277.4">1:10</text>
<text x="399.2" y="280.4">A1</text>
<text x="357.3" y="284.6">0</text>
<text x="367.3" y="284.6">0.5m</text>
<text x="382.3" y="284.6">1.25m</text>
<text x="400.7" y="284.6">2.5m</text>
</g>
<g font-size="1.2">
<text x="24.4" y="7.8">1</text>
<text x="51.2" y="7.8">2</text>
<text x="75.7" y="7.8">3</text>
<text x="100.2" y="7.8">4</text>
<text x="124.7" y="7.8">5</text>
<text x="149.2" y="7.8">6</text>
<text x="173.7" y="7.8">7</text>
<text x="198.2" y="7.8">8</text>
<text x="222.7" y="7.8">9</text>
<text x="246.8" y="7.8">10</text>
<text x="271.4" y="7.8">11</text>
<text x="295.9" y="7.8">12</text>
<text x="320.3" y="7.8">13</text>
<text x="344.8" y="7.8">14</text>
<text x="369.4" y="7.8">15</text>
<text x="393.3" y="7.8">16</text>
<text x="10.5" y="25.5">A</text>
<text x="407.3" y="26.6">A</text>
<text x="10.5" y="57.3">B</text>
<text x="407.3" y="57.3">B</text>
<text x="10.5" y="81.9">C</text>
<text x="407.3" y="81.9">C</text>
<text x="10.5" y="106.4">D</text>
<text x="407.3" y="106.4">D</text>
<text x="10.5" y="130.8">E</text>
<text x="407.3" y="130.8">E</text>
<text x="10.5" y="155.3">F</text>
<text x="407.4" y="155.3">F</text>
<text x="10.4" y="179.9">G</text>
<text x="407.3" y="179.9">G</text>
<text x="10.5" y="204.3">H</text>
<text x="407.3" y="204.3">H</text>
<text x="10.6" y="228.8">J</text>
<text x="407.5" y="228.8">J</text>
<text x="10.5" y="253.4">K</text>
<text x="407.3" y="253.4">K</text>
<text x="10.6" y="277.8">L</text>
<text x="407.4" y="277.8">L</text>
<text x="9.1" y="289.8" transform="rotate(-90 9.1 289.8)">DIRECTORY: /USERS/MACOS/DESKTOP/POLIMI PRIMO ANNO/STRUMENTI/BRIMNES 403.012.23 COPIA.DWG| PLOTTED ON: 5/23/2017 8:41:48 AM | BY USER: MACOS</text>
<text x="23.5" y="291.2">1</text>
<text x="51.2" y="291.2">2</text>
<text x="75.7" y="291.2">3</text>
<text x="100.2" y="291.2">4</text>
<text x="124.7" y="291.2">5</text>
<text x="149.2" y="291.2">6</text>
<text x="173.7" y="291.2">7</text>
<text x="198.2" y="291.2">8</text>
<text x="222.7" y="291.2">9</text>
<text x="246.8" y="291.2">10</text>
<text x="271.4" y="291.2">11</text>
<text x="295.9" y="291.2">12</text>
<text x="320.3" y="291.2">13</text>
<text x="344.8" y="291.2">14</text>
<text x="369.4" y="291.2">15</text>
</g>
</svg>
